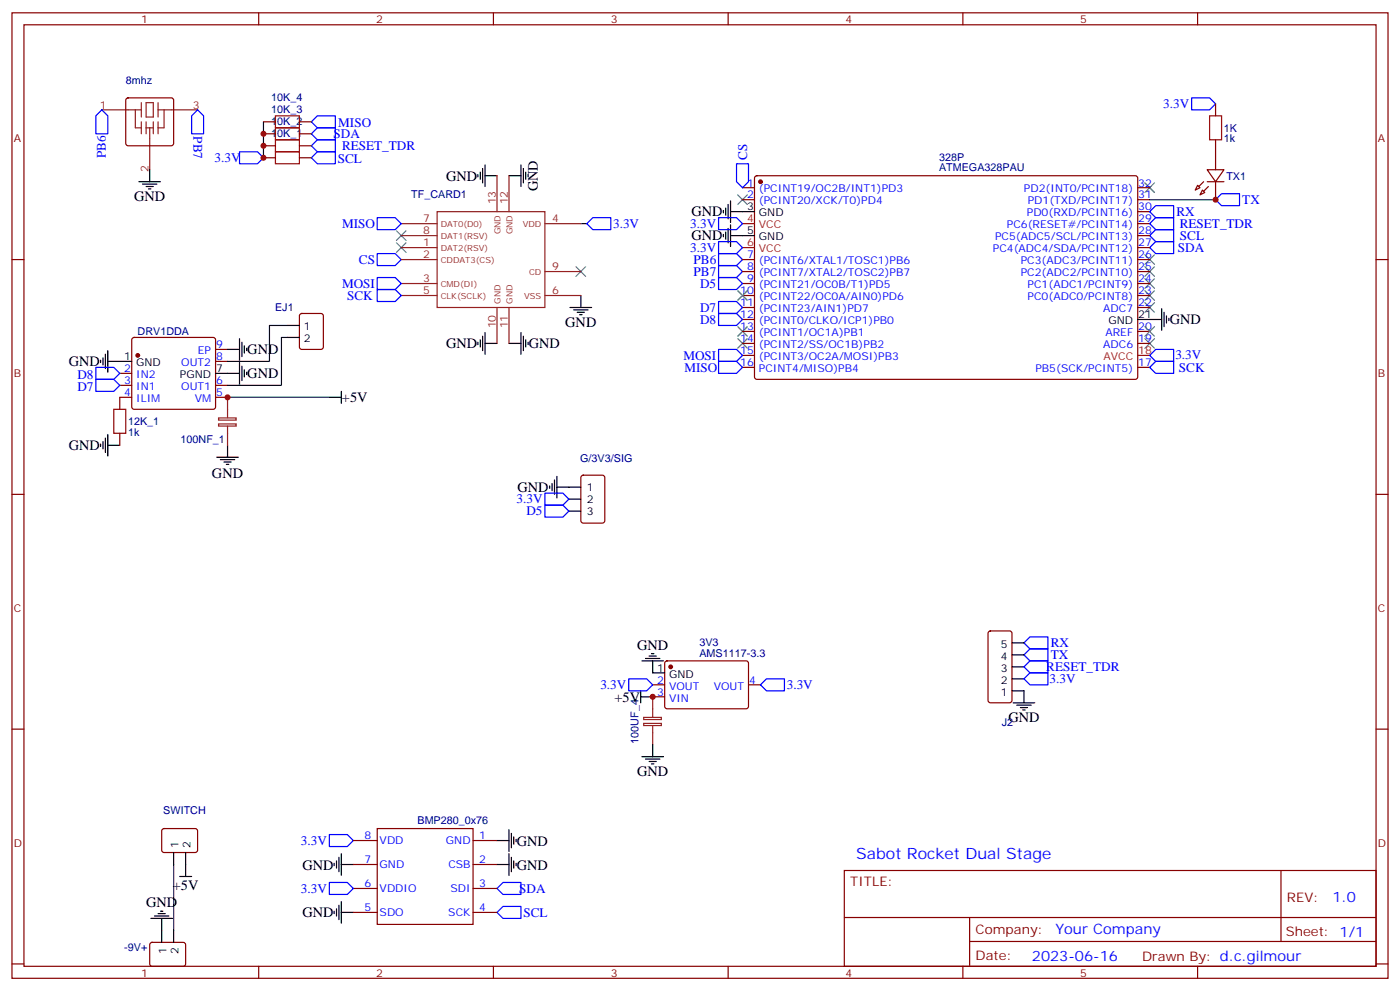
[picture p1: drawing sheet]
<svg xmlns="http://www.w3.org/2000/svg" width="412mm" height="292mm" viewBox="0 0 412 292" stroke-linecap="round" stroke-linejoin="round" font-family="sans-serif">
<g fill="none" stroke="#870000" stroke-width=".35">
<path d="M3.5 3.8h405.4v284.3h-405.4zM7.1 7.3h398.2v277.3h-398.2zM76.2 3.8v3.5M145.3 3.8v3.5M214.5 3.8v3.5M283.6 3.8v3.5M352.8 3.8v3.5M37.3 29l.4-.2h12.7l.5 .2 .3 .5v12.7l-.3 .5-.5 .2h-12.7l-.5-.2-.2-.5v-12.7zM77.6 39.4h3.5M77.6 35.9h3.5M88.2 39.4h3.5M88.2 35.9h3.5"/>
<path d="M358.1 30.6v3.5M77.6 46.5h3.5M77.6 42.9h3.5M88.2 46.5h3.5M88.2 42.9h3.5M218.7 55.3h3.5M218.7 58.8h3.5M222.5 52l.5-.2h111.7l.4 .7v58.8l-.7 .4h-111.7l-.5-.7v-58.5zM335.1 55.3h3.6M335.1 58.8h3.6M352.8 54.6l.7 .7-1.4 .7zM354.2 56l.7 .7-1.4 .7z"/>
<path d="M355.6 50h4.9l-2.4 3.5zM355.6 53.5h4.9M358.1 41.2v8.8M358.1 53.5v5.3M3.5 76.4h3.6M218.7 76.4h3.5M218.7 80h3.5M335.1 76.4h3.6M335.1 80h3.6M335.1 72.9h3.6M335.1 69.4h3.6M335.1 65.9h3.6"/>
<path d="M335.1 62.3h3.6M405.3 76.4h3.6M39 99.6l.5-.2h23.3l.5 .2 .2 .5v19.7l-.2 .5-.5 .2h-23.3l-.5-.2-.2-.5v-19.7zM88.4 92.5l.5-.2h5.6l.7 .5v9.4l-.4 .6-5.9 .1-.7-.5v-9.4zM218.7 83.5h3.5M218.7 87h3.5M218.7 90.6h3.5M218.7 94.1h3.5M218.7 97.6h3.5M335.1 83.5h3.6M335.1 87h3.6M335.1 90.6h3.6"/>
<path d="M335.1 97.6h3.6M35.3 110h3.5M35.3 113.5h3.5M38.8 117h-3.5v3.5M63.5 113.5h3.5M63.5 117h3.5M63.5 106.4h3.5M63.5 102.9h3.5M218.7 101.1h3.5M218.7 104.7h3.5M218.7 108.2h3.5M335.1 101.1h3.6"/>
<path d="M335.1 108.2h3.6M35.3 127.6v3.5M3.5 145.6h3.6M171.3 140.2l.5-.3h5.6l.7 .5 .1 13-.5 .6-5.9 .1-.6-.5-.1-12.9zM405.3 145.6h3.6M196 194.8l.5-.2 23.6 .1 .4 .6-.1 13-.6 .4h-23.6l-.4-.7v-12.7zM291.3 186l.4-.2h5.7l.6 .4 .1 20.1-.5 .6-5.9 .1-.6-.5-.1-20zM3.5 214.7h3.6M192.3 201.7h3.5M192.3 205.2h3.5M220.5 201.7h3.5M405.3 214.7h3.6"/>
<path d="M47.9 244.2l.4-.2 9.5 .1 .4 .6-.1 5.9-.6 .5-9.4-.1-.5-.6v-5.7zM104.1 247.5h7M104.1 254.6h7M111.1 244h28.2v28.2h-28.2zM139.3 247.5h7.1M139.3 254.6h7.1M248.7 256.4h156.6v28.2h-156.6zM377.3 256.4v20.9M44.3 277.7l.5-.2 9.4 .1 .5 .6-.1 6-.6 .4-9.5-.1-.4-.6v-5.7zM104.1 261.7h7M104.1 268.7h7M139.3 261.7h7.1"/>
<path d="M139.3 268.7h7.1M248.7 270.2h156.5M285.6 277.3h119.6M285.6 270.2v14.1M3.5 283.9h3.6M76.2 284.6v3.5M145.3 284.6v3.5M214.5 284.6v3.5M283.6 284.6v3.5M352.8 284.6v3.5M405.3 283.9h3.6"/>
</g>
<g fill="none" stroke="#8c2424" stroke-width=".35">
<path d="M30 32.3h11.6M39.9 32.3v5.3h1.7M41.6 30.2v4.3M41.6 35.9v3.5M43 30.2h2.2v4.3h-2.2zM43 35.9v3.5M43 37.6h2.2M44.1 37.6v12.4M45.2 35.9v3.5M46.6 30.2v4.3M46.6 35.9v3.5M46.6 32.3h11.6"/>
<path d="M48.3 32.3v5.3h-1.7M146.4 51.8v10.5M149.9 51.8v10.5M118.2 72.9h10.6M118.2 76.4h10.6M118.2 65.9h10.6M118.2 69.4h10.6M128.8 62.3h31.7v28.3h-31.7zM160.5 65.9h10.6M160.5 80h10.6M118.2 83.5h10.6M118.2 87h10.6"/>
<path d="M146.4 90.6v10.5M149.9 90.6v10.5M160.5 87h10.6M67 117v6M64.4 123.1h5.2v.6h-5.2zM64.4 124.8h5.2v.7h-5.2zM67 125.5v5.6M189.6 211.3h5.2v.6h-5.2zM189.6 213h5.2v.7h-5.2zM192.3 205.2v6M192.3 213.7v5.6"/>
</g>
<g fill="none" stroke="#000" stroke-width=".35">
<path d="M40.9 53.5h6.4M42 54.2h4.2M43 54.9h2.2M43.7 55.6h.7M44.1 50v3.5M140.8 51.4v.7M141.5 50.7v2.1M142.2 49.6v4.3M142.9 51.8h3.5M142.9 48.6v6.3M149.9 51.8h3.6M153.5 48.6v6.3"/>
<path d="M154.2 49.6v4.3M154.9 50.7v2.1M155.6 51.4v.7M215.2 59.2v6.3M213.1 62v.7M213.1 69v.7M213.8 61.3v2.1M213.8 68.3v2.1M214.5 60.2v4.3M214.5 67.3v4.2M215.2 69.4h7M215.2 66.2v6.4"/>
<path d="M215.2 62.3h7M70.6 99.7v6.4M84.7 95.8h3.5M84.7 99.4h3.5M142.2 99v4.3M142.9 98v6.3M153.5 98v6.3M154.2 99v4.3M167.9 90.6h6.4M169 91.3h4.2M170 92h2.2M170.7 92.7h.7"/>
<path d="M171.1 87v3.6M335.1 94.1h7.1M342.2 90.9v6.4M342.9 92v4.2M343.6 93v2.1M344.3 93.7v.7M29.6 106.1v.7M30.3 105.4v2.1M31 104.3v4.2M31.7 106.4h7.1M31.7 103.3v6.3M63.5 110h7.1"/>
<path d="M67 102.9h3.6M70.6 106.8v6.3M71.3 100.8v4.2M71.3 107.8v4.3M72 101.8v2.2M72 108.9v2.1M72.7 102.6v.7M72.7 109.6v.7M97 117h3.5M100.5 115.3v3.5M140.8 100.8v.7M141.5 100.1v2.1"/>
<path d="M142.9 101.1h3.5M149.9 101.1h3.6M154.9 100.1v2.1M155.6 100.8v.7M29.6 130.8v.7M30.3 130.1v2.1M31 129v4.2M31.7 128v6.3M31.7 131.1h3.6M63.9 134.7h6.3M64.9 135.4h4.2M66 136.1h2.1"/>
<path d="M66.7 136.8h.7M67 131.1v3.6M161.9 143.1v.7M162.6 142.4v2.1M163.3 141.4v4.2M164 143.5h7.1M164 140.3v6.3M167.6 150.5h3.5M167.6 147h3.5M189.1 194.6h6.3M190.1 193.9h4.3M191.2 193.2h2.1"/>
<path d="M191.9 192.5h.7M192.3 194.6v3.6h3.5M298.1 199.9h3.5M298.1 196.4h3.5M298.1 192.9h3.5M298.1 189.3h3.5M188.7 205.2h3.6M188.7 203.4v3.6M192.3 219.3v3.5M298.1 203.4h3.5v3.6M298.4 207h6.4M299.5 207.7h4.2"/>
<path d="M300.6 208.4h2.1M301.3 209.1h.7M189.1 222.8h6.3M190.1 223.6h4.3M191.2 224.3h2.1M191.9 225h.7M51.2 251.1v3.5M52.9 258.1h3.5M54.7 251.1v7M98.4 254.2v.8M99.1 253.5v2.2M99.8 252.5v4.2"/>
<path d="M100.5 251.4v6.4M100.5 254.6h3.6M146.4 254.6h3.5M146.4 247.5h3.5M149.9 244.4v6.3M149.9 251.4v6.4M150.6 245.4v4.3M150.6 252.5v4.2M151.3 246.5v2.1M151.3 253.5v2.2M152 247.2v.7M152 254.2v.8"/>
<path d="M44.4 270.5h6.4M45.5 269.8h4.2M46.6 269.1h2.1M47.3 268.4h.7M47.6 270.5v7M51.2 274v3.5M98.4 268.4v.7M99.1 267.7v2.1M99.8 266.6v4.2M100.5 268.7h3.6M100.5 265.5v6.4"/>
</g>
<g fill="none" stroke="#00f" stroke-width=".35">
<path d="M30 32.3l1.7 1.8v5.3h-3.5v-5.3zM58.2 32.3l1.8 1.8v5.3h-3.6v-5.3zM93.5 34.1h5.3v3.5h-5.3l-1.8-1.7zM93.5 37.6h5.3v3.6h-5.3l-1.8-1.8zM351 28.8h5.3l1.8 1.8-1.8 1.7h-5.3zM70.6 44.7h5.2l1.8 1.8-1.8 1.7h-5.2zM91.7 42.9l1.8-1.7h5.3v3.5h-5.3zM91.7 46.5l1.8-1.8h5.3v3.5h-5.3zM217 48.2h3.5v5.3l-1.8 1.8-1.7-1.8zM359.8 57h5.3v3.6h-5.3l-1.7-1.8zM111.1 74.7h5.3l1.8 1.7-1.8 1.8h-5.3zM111.1 64.1h5.3l1.8 1.8-1.8 1.7h-5.3z"/>
<path d="M174.6 64.1h5.3v3.5h-5.3l-1.7-1.7zM211.7 74.7h5.3l1.7 1.7-1.7 1.8h-5.3zM211.7 78.2h5.3l1.7 1.8-1.7 1.7h-5.3zM211.7 64.1h5.3l1.7 1.8-1.7 1.7h-5.3zM211.7 71.2h5.3l1.7 1.7-1.7 1.8h-5.3zM338.7 72.9l1.7-1.7h5.3v3.5h-5.3zM338.7 65.9l1.7-1.8h5.3v3.5h-5.3zM340.4 67.6h5.3v3.6h-5.3l-1.7-1.8zM340.4 60.6h5.3v3.5h-5.3l-1.7-1.8zM111.1 81.7h5.3l1.8 1.8-1.8 1.8h-5.3zM111.1 85.3h5.3l1.8 1.7-1.8 1.8h-5.3zM211.7 81.7h5.3l1.7 1.8-1.7 1.8h-5.3z"/>
<path d="M211.7 92.3h5.3l1.7 1.8-1.7 1.7h-5.3zM211.7 88.8h5.3l1.7 1.8-1.7 1.7h-5.3zM28.2 108.2h5.3l1.8 1.8-1.8 1.7h-5.3zM28.2 111.7h5.3l1.8 1.8-1.8 1.8h-5.3zM211.7 102.9h5.3l1.7 1.8-1.7 1.7h-5.3zM211.7 106.4h5.3l1.7 1.8-1.7 1.8h-5.3zM338.7 104.7l1.7-1.8h5.3v3.5h-5.3zM340.4 106.4h5.3v3.6h-5.3l-1.7-1.8zM160.5 145.2h5.3l1.8 1.8-1.8 1.8h-5.3zM160.5 148.8h5.3l1.8 1.7-1.8 1.8h-5.3zM185.2 199.9h5.3l1.8 1.8-1.8 1.7h-5.3zM303.4 191.1h5.3v3.5h-5.3l-1.8-1.7z"/>
<path d="M303.4 187.6h5.3v3.5h-5.3l-1.8-1.8zM303.4 194.6h5.3v3.6h-5.3l-1.8-1.8zM303.4 198.2h5.3v3.5h-5.3l-1.8-1.8zM224 201.7l1.8-1.8h5.3v3.5h-5.3zM97 245.8h5.3l1.8 1.7-1.8 1.8h-5.3zM97 259.9h5.3l1.8 1.8-1.8 1.7h-5.3zM148.2 259.9h5.3v3.5h-5.3l-1.8-1.7zM148.2 266.9h5.3v3.6h-5.3l-1.8-1.8z"/>
</g>
<path d="M77.6 35.9v10.6M338.7 58.8h19.4M171.1 65.9h1.8M84.7 99.4h-1.8v14.1h-15.9M84.7 95.8h-5.3v10.6h-12.4M67 117h30M51.2 254.6v19.4" fill="none" stroke="#008700" stroke-width=".35"/>
<g fill="none" stroke="#3c3" stroke-width=".35">
<path d="M217.3 57.4l2.8 2.8M220.1 57.4l-2.8 2.8M337.3 53.9l2.8 2.8M340.1 53.9l-2.8 2.8M116.8 68l2.8 2.8M116.8 71.5l2.8 2.8M119.6 68l-2.8 2.8M119.6 71.5l-2.8 2.8M169.7 78.6l2.8 2.8M172.5 78.6l-2.8 2.8M337.3 78.6l2.8 2.8M337.3 75l2.8 2.9"/>
<path d="M340.1 78.6l-2.8 2.8M340.1 75l-2.8 2.9M217.3 99.7l2.8 2.9M217.3 96.2l2.8 2.8M217.3 85.6l2.8 2.8M220.1 99.7l-2.8 2.9M220.1 96.2l-2.8 2.8M220.1 85.6l-2.8 2.8M337.3 99.7l2.8 2.9M337.3 89.1l2.8 2.9M337.3 85.6l2.8 2.8M337.3 82.1l2.8 2.8"/>
<path d="M337.3 96.2l2.8 2.8M340.1 99.7l-2.8 2.9M340.1 89.1l-2.8 2.9M340.1 85.6l-2.8 2.8M340.1 82.1l-2.8 2.8M340.1 96.2l-2.8 2.8"/>
</g>
<g fill="#870000" stroke="#870000" stroke-width=".35">
<path d="M356 54.9l-1.5 1.4z"/>
<path d="M354.5 53.5l-1.4 1.4z"/>
<circle cx="224" cy="53.5" r=".53"/>
<circle cx="40.6" cy="104.7" r=".53"/>
<circle cx="197.6" cy="196.4" r=".53"/>
</g>
<path d="M218.7 65.9h3.5M218.7 72.9h3.5M335.1 104.7h3.6" fill="none" stroke="#f00" stroke-width=".35"/>
<path d="M81.1 37.6h7.1v3.6h-7.1zM81.1 34.1h7.1v3.5h-7.1zM356.3 34.1h3.5v7.1h-3.5zM81.1 44.7h7.1v3.5h-7.1zM81.1 41.2h7.1v3.5h-7.1zM33.5 120.5h3.5v7.1h-3.5z" fill="none" stroke="#a10000" stroke-width=".35"/>
<g fill="#c00">
<circle cx="358.1" cy="58.8" r=".88"/>
<circle cx="67" cy="117" r=".88"/>
<circle cx="77.6" cy="39.4" r=".88"/>
<circle cx="77.6" cy="42.9" r=".88"/>
<circle cx="77.6" cy="46.5" r=".88"/>
<circle cx="192.3" cy="205.2" r=".88"/>
</g>
<text font-size="4.6" fill="#00f" x="252.2" y="252.8">Sabot Rocket Dual Stage</text>
<g font-size="4.2">
<text x="131.4" y="53.2">GND</text>
<text x="39.5" y="59.2">GND</text>
<text x="158.5" y="56.3" transform="rotate(-90 158.5 56.3)">GND</text>
<text x="203.7" y="63.7">GND</text>
<text x="203.7" y="70.8">GND</text>
<text x="344.6" y="95.5">GND</text>
<text x="166.5" y="96.2">GND</text>
<text x="20.3" y="107.8">GND</text>
<text x="72.8" y="104.3">GND</text>
<text x="131.4" y="102.6">GND</text>
<text x="155.8" y="102.6">GND</text>
<text x="72.8" y="111.4">GND</text>
<text x="100.7" y="118.4">+5V</text>
<text x="20.3" y="132.5">GND</text>
<text x="62.4" y="140.8">GND</text>
<text x="152.4" y="145">GND</text>
<text x="187.7" y="191.5">GND</text>
<text x="181" y="206.6">+5V</text>
<text x="297" y="212.6">GND</text>
<text x="187.7" y="228.5">GND</text>
<text x="152.3" y="249">GND</text>
<text x="89.1" y="256.1">GND</text>
<text x="152.3" y="256.1">GND</text>
<text x="50.9" y="262.1">+5V</text>
<text x="43" y="267.3">GND</text>
<text x="89.1" y="270.2">GND</text>
</g>
<g font-size="4.2" fill="#00f">
<text x="392.5" y="265.6">1.0</text>
<text x="310.9" y="275.2">Your Company</text>
<text x="304" y="283">2023-06-16</text>
</g>
<g font-size="3.9" fill="#00f">
<text x="342.7" y="31.9">3.3V</text>
<text x="57" y="40.1" transform="rotate(90 57 40.1)">PB7</text>
<text x="98.3" y="40.6">SDA</text>
<text x="99.6" y="37.5">MISO</text>
<text x="31.2" y="46.6" transform="rotate(-90 31.2 46.6)">PB6</text>
<text x="63.2" y="47.7">3.3V</text>
<text x="100.8" y="44.2">RESET_TDR</text>
<text x="220.1" y="47.1" transform="rotate(-90 220.1 47.1)">CS</text>
<text x="99.5" y="48.1">SCL</text>
<text x="346.5" y="63.6">RX</text>
<text x="365.9" y="60">TX</text>
<text x="100.8" y="67.1">MISO</text>
<text x="180.6" y="67.1">3.3V</text>
<text x="203.3" y="67.1">3.3V</text>
<text x="347.5" y="67.2">RESET_TDR</text>
<text x="347.6" y="70.7">SCL</text>
<text x="105.7" y="77.7">CS</text>
<text x="203.3" y="74.2">3.3V</text>
<text x="204.3" y="77.7">PB6</text>
<text x="347" y="74.1">SDA</text>
<text x="204.3" y="81.2">PB7</text>
<text x="100.8" y="84.7">MOSI</text>
<text x="102.3" y="88.3">SCK</text>
<text x="206.2" y="84.7">D5</text>
<text x="206.2" y="95.3">D8</text>
<text x="206.2" y="91.8">D7</text>
<text x="201.3" y="105.9">MOSI</text>
<text x="346.2" y="105.9">3.3V</text>
<text x="22.8" y="111.5">D8</text>
<text x="201.6" y="109.5">MISO</text>
<text x="347.3" y="109.5">SCK</text>
<text x="22.8" y="115.1">D7</text>
<text x="152.2" y="148.3">3.3V</text>
<text x="155.1" y="151.8">D5</text>
<text x="309.5" y="190.6">RX</text>
<text x="308.2" y="197.7">RESET_TDR</text>
<text x="309.5" y="194.1">TX</text>
<text x="176.9" y="203">3.3V</text>
<text x="231.8" y="202.9">3.3V</text>
<text x="309.2" y="201.1">3.3V</text>
<text x="88.7" y="248.8">3.3V</text>
<text x="88.7" y="262.9">3.3V</text>
<text x="153" y="262.9">SDA</text>
<text x="154.2" y="269.9">SCL</text>
</g>
<g font-size="3.9" fill="#800">
<text x="250.5" y="260.9">TITLE:</text>
<text x="379.1" y="265.6">REV:</text>
<text x="287.4" y="275.1">Company:</text>
<text x="378.7" y="275.8">Sheet: 1/1</text>
<text x="287.4" y="282.8">Date:</text>
<text x="336.4" y="282.9">Draw</text>
<text x="346.6" y="282.9">n By: d.c.gilmour</text>
</g>
<g font-size="3.2" fill="#800">
<text x="41.6" y="6.8">1</text>
<text x="110.8" y="6.8">2</text>
<text x="179.9" y="6.8">3</text>
<text x="249.1" y="6.8">4</text>
<text x="318.2" y="6.8">5</text>
<text x="4.1" y="41.9">A</text>
<text x="405.9" y="41.9">A</text>
<text x="4.1" y="111">B</text>
<text x="405.9" y="111">B</text>
<text x="4.1" y="180.2">C</text>
<text x="405.9" y="180.2">C</text>
<text x="4.1" y="249.3">D</text>
<text x="405.9" y="249.3">D</text>
<text x="41.6" y="287.6">1</text>
<text x="110.8" y="287.6">2</text>
<text x="179.9" y="287.6">3</text>
<text x="249.1" y="287.6">4</text>
<text x="318.2" y="287.6">5</text>
</g>
<g font-size="3.2" fill="#000080">
<text x="37.1" y="24.7">8mhz</text>
<text x="79.9" y="29.8">10K_4</text>
<text x="79.9" y="33.3">10K_3</text>
<text x="79.9" y="40.4">10K_1</text>
<text x="79.9" y="36.9">10K_2</text>
<text x="360.5" y="41.9">1k</text>
<text x="360.5" y="38.8">1K</text>
<text x="276.6" y="47.3">328P</text>
<text x="276.6" y="50.4">ATMEGA328PAU</text>
<text x="361.2" y="52.9">TX1</text>
<text x="121.1" y="58.2">TF_CARD1</text>
<text x="81" y="91.7">EJ1</text>
<text x="40.6" y="98.8">DRV1DDA</text>
<text x="37.7" y="125.2">12K_1</text>
<text x="37.7" y="128.4">1k</text>
<text x="53.2" y="130.5">100NF_1</text>
<text x="170.9" y="135.9">G/3V3/SIG</text>
<text x="206" y="190.4">3V3</text>
<text x="206" y="193.5">AMS1117-3.3</text>
<text x="295.1" y="213.7">J2</text>
<text x="188.1" y="219" transform="rotate(-90 188.1 219)">100UF_4</text>
<text x="48.1" y="239.7">SWITCH</text>
<text x="123" y="242.6">BMP280_0x76</text>
<text x="36.6" y="280.1">-9V+</text>
</g>
<g font-size="3.2" fill="#8d2323">
<text x="29.4" y="32">1</text>
<text x="56.8" y="32">3</text>
<text x="43.7" y="50.6" transform="rotate(-90 43.7 50.6)">2</text>
<text x="124.6" y="65.5">7</text>
<text x="146" y="60.2" transform="rotate(-90 146 60.2)">13</text>
<text x="149.6" y="60.2" transform="rotate(-90 149.6 60.2)">12</text>
<text x="162.6" y="65.5">4</text>
<text x="124.6" y="69">8</text>
<text x="124.6" y="72.6">1</text>
<text x="124.6" y="76.1">2</text>
<text x="124.6" y="83.1">3</text>
<text x="162.6" y="79.6">9</text>
<text x="124.6" y="86.7">5</text>
<text x="162.6" y="86.7">6</text>
<text x="146" y="96.7" transform="rotate(-90 146 96.7)">10</text>
<text x="149.6" y="96.7" transform="rotate(-90 149.6 96.7)">11</text>
</g>
<g font-size="3.2" fill="#00f">
<text x="220.1" y="54.9">1</text>
<text x="220.1" y="58.5">2</text>
<text x="223.6" y="56.7">(PCINT19/OC2B/INT1)PD3</text>
<text x="301.6" y="56.7">PD2(INT0/PCINT18)</text>
<text x="335.3" y="58.5">31</text>
<text x="335.3" y="54.9">32</text>
<text x="223.6" y="60.2">(PCINT20/XCK/T0)PD4</text>
<text x="302.5" y="63.7">PD0(RXD/PCINT16)</text>
<text x="302.7" y="60.2">PD1(TXD/PCINT17)</text>
<text x="335.3" y="65.5">29</text>
<text x="335.3" y="62">30</text>
<text x="293.1" y="70.8">PC5(ADC5/SCL/PCINT13)</text>
<text x="296.6" y="67.3">PC6(RESET#/PCINT14)</text>
<text x="335.3" y="69">28</text>
<text x="220.1" y="76.1">7</text>
<text x="223.6" y="77.9">(PCINT6/XTAL1/TOSC1)PB6</text>
<text x="292.5" y="74.3">PC4(ADC4/SDA/PCINT12)</text>
<text x="300.7" y="77.9">PC3(ADC3/PCINT11)</text>
<text x="335.3" y="76.1">26</text>
<text x="335.3" y="72.6">27</text>
<text x="220.1" y="79.6">8</text>
<text x="220.1" y="83.1">9</text>
<text x="223.6" y="81.4">(PCINT7/XTAL2/TOSC2)PB7</text>
<text x="300.7" y="81.4">PC2(ADC2/PCINT10)</text>
<text x="335.3" y="83.1">24</text>
<text x="335.3" y="79.6">25</text>
<text x="218" y="86.7">10</text>
<text x="223.6" y="84.9">(PCINT21/OC0B/T1)PD5</text>
<text x="223.6" y="88.4">(PCINT22/OC0A/AIN0)PD6</text>
<text x="302.7" y="88.4">PC0(ADC0/PCINT8)</text>
<text x="302.7" y="84.9">PC1(ADC1/PCINT9)</text>
<text x="335.3" y="86.7">23</text>
<text x="218" y="90.2">11</text>
<text x="218" y="93.7">12</text>
<text x="223.6" y="92">(PCINT23/AIN1)PD7</text>
<text x="223.6" y="95.5">(PCINT0/CLKO/ICP1)PB0</text>
<text x="325" y="92">ADC7</text>
<text x="335.3" y="90.2">22</text>
<text x="218" y="97.3">13</text>
<text x="218" y="100.8">14</text>
<text x="223.6" y="99">(PCINT1/OC1A)PB1</text>
<text x="325.6" y="99">AREF</text>
<text x="335.3" y="100.8">19</text>
<text x="335.3" y="97.3">20</text>
<text x="53.4" y="107.8">OUT2</text>
<text x="58.3" y="104.3">EP</text>
<text x="63.7" y="106.1">8</text>
<text x="63.7" y="102.6">9</text>
<text x="218" y="104.3">15</text>
<text x="218" y="107.8">16</text>
<text x="223.6" y="102.6">(PCINT2/SS/OC1B)PB2</text>
<text x="223.6" y="106.1">(PCINT3/OC2A/MOSI)PB3</text>
<text x="325" y="102.6">ADC6</text>
<text x="335.3" y="107.8">17</text>
<text x="36.6" y="109.6">2</text>
<text x="36.6" y="113.1">3</text>
<text x="40.1" y="111.4">IN2</text>
<text x="63.7" y="113.1">6</text>
<text x="223.6" y="109.6">PCINT4/MISO)PB4</text>
<text x="305" y="109.6">PB5(SCK/PCINT5)</text>
<text x="36.6" y="116.7">4</text>
<text x="40.1" y="114.9">IN1</text>
<text x="40.1" y="118.4">ILIM</text>
<text x="53.4" y="114.9">OUT1</text>
<text x="57.4" y="118.4">VM</text>
<text x="63.7" y="116.7">5</text>
<text x="193.6" y="201.3">2</text>
<text x="197.1" y="203.1">VOUT</text>
<text x="210.2" y="203.1">VOUT</text>
<text x="220.7" y="201.3">4</text>
<text x="193.6" y="204.9">3</text>
<text x="197.1" y="206.6">VIN</text>
<text x="107.3" y="247.2">8</text>
<text x="111.8" y="248.6">VDD</text>
<text x="131.4" y="248.6">GND</text>
<text x="141.1" y="247.2">1</text>
<text x="107.3" y="254.2">7</text>
<text x="111.8" y="255.7">GND</text>
<text x="132.1" y="255.7">CSB</text>
<text x="141.1" y="254.2">2</text>
<text x="107.3" y="261.3">6</text>
<text x="111.8" y="262.7">VDDIO</text>
<text x="132.7" y="262.7">SDI</text>
<text x="141.1" y="261.3">3</text>
<text x="107.3" y="268.4">5</text>
<text x="111.8" y="269.8">SDO</text>
<text x="132.1" y="269.8">SCK</text>
<text x="141.1" y="268.4">4</text>
</g>
<g font-size="3.2">
<text x="220.1" y="62">3</text>
<text x="223.6" y="63.7">GND</text>
<text x="220.1" y="69">5</text>
<text x="223.6" y="70.8">GND</text>
<text x="326.6" y="95.5">GND</text>
<text x="335.3" y="93.7">21</text>
<text x="89.5" y="97.3">1</text>
<text x="89.5" y="100.8">2</text>
<text x="36.6" y="106.1">1</text>
<text x="40.1" y="107.8">GND</text>
<text x="53" y="111.4">PGND</text>
<text x="63.7" y="109.6">7</text>
<text x="172.9" y="144.5">1</text>
<text x="172.9" y="148.1">2</text>
<text x="172.9" y="151.6">3</text>
<text x="294.8" y="190.7">5</text>
<text x="193.6" y="197.8">1</text>
<text x="294.8" y="197.8">3</text>
<text x="294.8" y="194.3">4</text>
<text x="197.1" y="199.6">GND</text>
<text x="294.8" y="201.3">2</text>
<text x="294.8" y="204.9">1</text>
<text x="52.6" y="249.8" transform="rotate(-90 52.6 249.8)">1</text>
<text x="56.1" y="249.8" transform="rotate(-90 56.1 249.8)">2</text>
<text x="49" y="280.9" transform="rotate(-90 49 280.9)">1</text>
<text x="52.6" y="280.9" transform="rotate(-90 52.6 280.9)">2</text>
</g>
<g font-size="3.2" fill="#f00">
<text x="220.1" y="65.5">4</text>
<text x="223.6" y="67.3">VCC</text>
<text x="220.1" y="72.6">6</text>
<text x="223.6" y="74.3">VCC</text>
<text x="325.1" y="106.1">AVCC</text>
<text x="335.3" y="104.3">18</text>
</g>
<g font-size="2.5" fill="#8d2323">
<text x="129.8" y="66.9">DAT0(D0)</text>
<text x="129.8" y="70.4">DAT1(RSV)</text>
<text x="147.5" y="69.1" transform="rotate(-90 147.5 69.1)">GND</text>
<text x="151" y="69.1" transform="rotate(-90 151 69.1)">GND</text>
<text x="154" y="66.9">VDD</text>
<text x="129.8" y="74">DAT2(RSV)</text>
<text x="129.8" y="77.5">CDDAT3(CS)</text>
<text x="155.8" y="81">CD</text>
<text x="129.8" y="84.6">CMD(DI)</text>
<text x="129.8" y="88.1">CLK(SCLK)</text>
<text x="147.5" y="89.5" transform="rotate(-90 147.5 89.5)">GND</text>
<text x="151" y="89.5" transform="rotate(-90 151 89.5)">GND</text>
<text x="154.4" y="88.1">VSS</text>
</g>
</svg>
